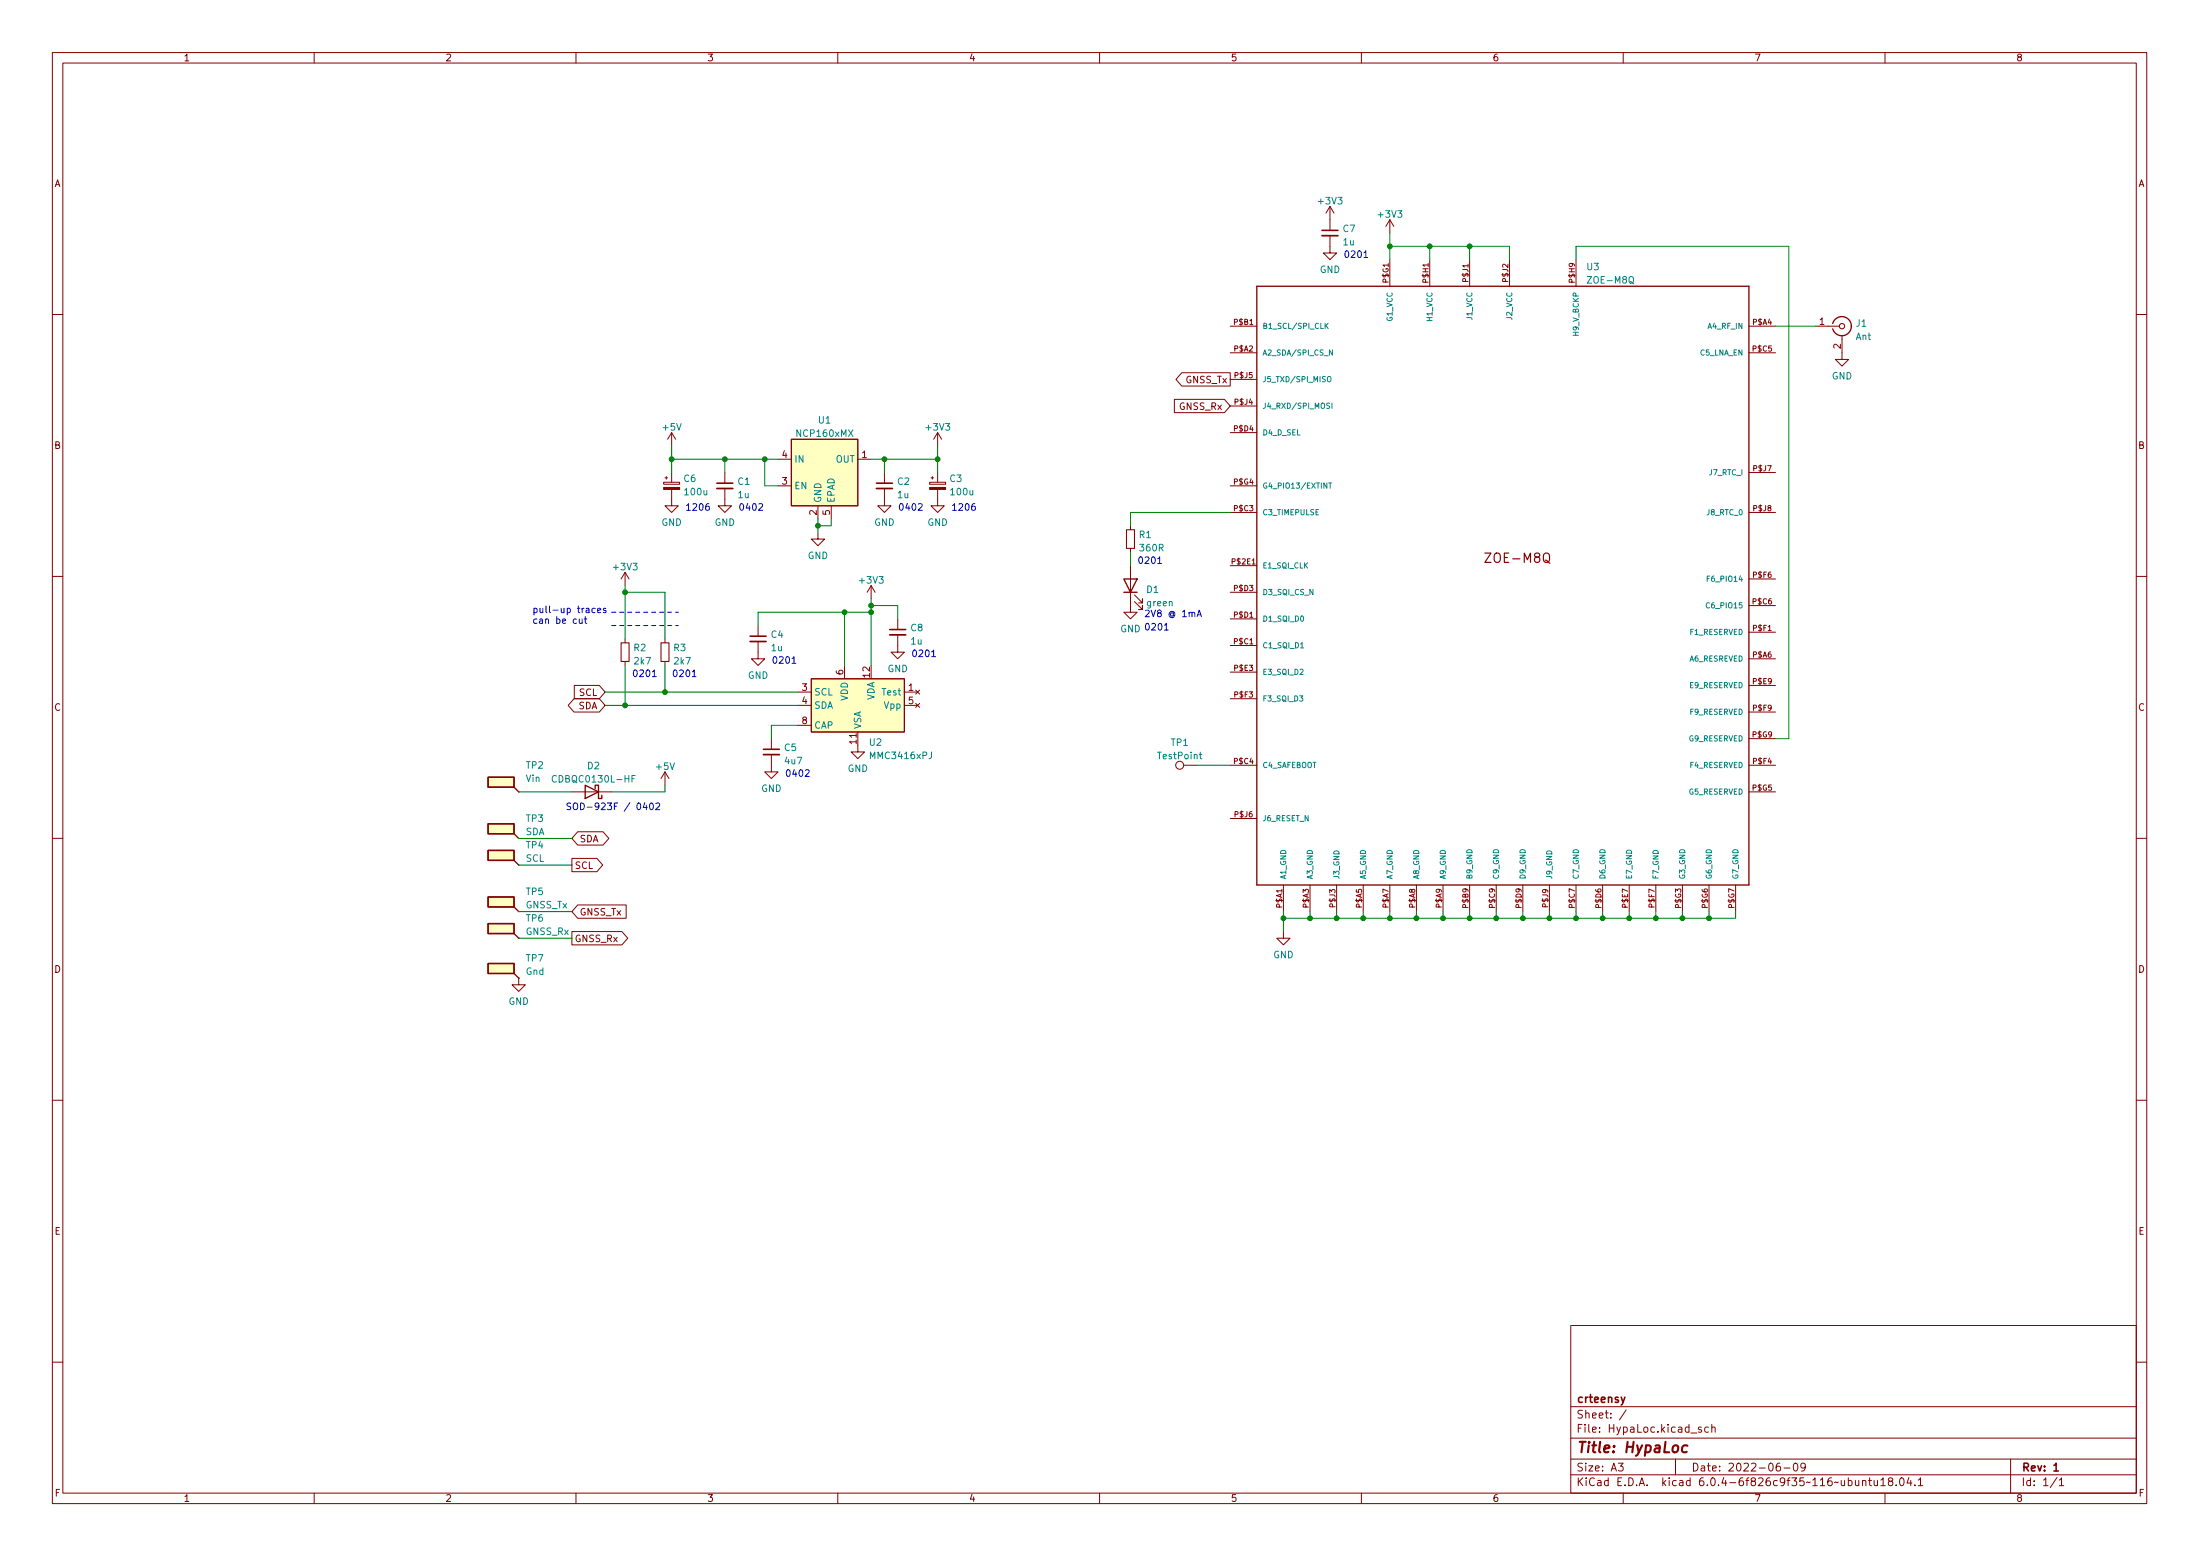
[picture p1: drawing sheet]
<svg xmlns="http://www.w3.org/2000/svg" width="420mm" height="297mm" viewBox="0 0 420 297" stroke-linecap="round" stroke-linejoin="round" font-family="sans-serif">
<g fill="none" stroke="#840000" stroke-width=".19">
<path d="M10 10h400v277h-400zM12 12h396v273h-396zM60 10v2M110 10v2M160 10v2M210 10v2M260 10v2M310 10v2M360 10v2M254 39.4v4.6M254 39.4l-.8 1.3M254 39.4l.8 1.3"/>
<path d="M254 45v3.3h1.3l-1.3 1.3-1.3-1.3h1.3M265.4 41.9v2.6M265.4 49.6v5M265.4 41.9l-.7 1.3M265.4 41.9l.8 1.3M273 49.6v5M280.7 49.6v5M288.3 49.6v5M301 49.6v5M10 60h2M224.3 76.2h9.5l1.1 1.3-1.1 1.3h-9.5zM225.7 71.2h9.2v2.5h-9.2l-1.1-1.3z"/>
<path d="M234.9 67.3h5.1M234.9 62.3h5.1M234.9 77.5h5.1M234.9 72.4h5.1M334 67.3h5.1M334 62.3h5.1M346.7 62.3h4.6M351.8 64v4.6h1.3l-1.3 1.3-1.3-1.3h1.3M408 60h2M126.7 92.1h3.1v.3h-3.1zM127 91.2h.5M127.3 91v.5"/>
<path d="M128.3 93.4v3.2h1.2l-1.2 1.2-1.3-1.2h1.3M128.3 82.6v2.5M128.3 90.2v1.9M128.3 82.6l-.8 1.3M128.3 82.6l.7 1.3M138.4 93.3v3.3h1.3l-1.3 1.2-1.2-1.2h1.2M138.4 90.2v2M148.6 92.7h2.5M148.6 87.7h2.5M151.1 83.9h12.7v12.7h-12.7zM156.2 96.6v2.5M158.7 96.6v2.5"/>
<path d="M163.8 87.7h2.6M168.9 93.3v3.3h1.3l-1.3 1.2-1.3-1.2h1.3M168.9 90.2v2M177.5 92.1h3.1v.3h-3.1zM177.8 91.2h.5M178.1 91v.5M179.1 93.4v3.2h1.2l-1.2 1.2-1.3-1.2h1.3M179.1 82.6l-.8 1.3M179.1 82.6v2.5M179.1 90.2v1.9M179.1 82.6l.7 1.3M234.9 97.8h5.1"/>
<path d="M234.9 82.6h5.1M234.9 92.7h5.1M334 97.8h5.1M334 90.2h5.1M10 110h2M119.4 109.3v2.5M119.4 109.3l-.8 1.2M119.4 109.3l.7 1.2M144.8 119.4v2M156.2 101.6v1.3h1.3l-1.3 1.3-1.3-1.3h1.3M166.4 111.8l-.8 1.3M166.4 111.8v2.5"/>
<path d="M166.4 111.8l.7 1.3M171.4 118.1v2.1M215.9 108v8.9h1.3l-1.3 1.2-1.3-1.2h1.3M215.9 100.4v.7M215.9 104.7v.7M216.7 114.8l1.5 1.6v-.8v.8h-.8M216.7 113.6l1.5 1.5v-.8v.8h-.8M234.9 108h5.1M234.9 118.1h5.1M234.9 113.1h5.1M334 115.6h5.1M334 110.5h5.1"/>
<path d="M408 110h2M109.6 133.4h4.9l1.1 1.3-1.1 1.2h-4.9l-1.1-1.2zM109.7 130.8h4.8l1.1 1.3-1.1 1.3h-4.8zM119.4 122v.7M119.4 126.3v.7M127 122v.7M127 126.3v.7M144.8 122.5v3.3h1.2l-1.2 1.2-1.3-1.2h1.3M152.4 132.1h2.5M152.4 134.7h2.5M152.4 138.5h2.5M154.9 129.6h17.8v10.1h-17.8z"/>
<path d="M161.3 127v2.6M163.8 139.7v3.8h1.3l-1.3 1.3-1.2-1.3h1.2M171.4 121.2v3.3h1.3l-1.3 1.3-1.2-1.3h1.2M172.7 132.1h2.6M172.7 134.7h2.6M174.9 131.7l.7 .8M174.9 134.3l.7 .7M175.6 131.7l-.7 .8M175.6 134.3l-.7 .7M234.9 123.2h5.1M234.9 128.3h5.1M234.9 133.4h5.1"/>
<path d="M334 125.8h5.1M334 130.8h5.1M334 120.7h5.1M334 135.9h5.1M99.1 151.2h.1M109.2 151.2h7.6M110.3 158.8h4.9l1.1 1.3-1.1 1.2h-4.9l-1.1-1.2zM127 147.4v2.5M127 147.4l-.8 1.2M127 147.4l.8 1.2M147.3 144.1v3.3h1.3l-1.3 1.2-1.3-1.2h1.3M147.3 141v2"/>
<path d="M226.1 146.1h2.5M234.9 146.1h5.1M234.9 156.2h5.1M334 146.1h5.1M334 151.2h5.1M334 141h5.1M10 160h2M99.1 160.1h.1M99.1 179.1h.1M99.1 174h.1M99.1 165.1h.1M109.2 163.9h4.8l1.1 1.2-1.1 1.3h-4.8z"/>
<path d="M109.2 177.8h9.6l1.1 1.3-1.1 1.3h-9.6zM110.3 172.8h9.3v2.5h-9.3l-1.1-1.3zM245.1 177.8v1.3h1.3l-1.3 1.3-1.3-1.3h1.3M245.1 168.9v5.1M250.2 168.9v5.1M255.3 168.9v5.1M260.3 168.9v5.1M265.4 168.9v5.1M270.5 168.9v5.1M275.6 168.9v5.1M280.7 168.9v5.1M285.7 168.9v5.1"/>
<path d="M290.8 168.9v5.1M295.9 168.9v5.1M301 168.9v5.1M306.1 168.9v5.1M311.1 168.9v5.1M316.2 168.9v5.1M321.3 168.9v5.1M326.4 168.9v5.1M331.5 168.9v5.1M408 160h2M99.1 186.7v1.3h1.2l-1.2 1.3-1.3-1.3h1.3M99.1 186.7h.1"/>
<path d="M10 210h2M408 210h2M300 253h108v32h-108zM10 260h2M300 278.5h108M300 274.5h108M300 268.5h108M309.1 279.3h.9l-.5 .6 .4 .1v.7l-.2 .1-.6-.1M310.6 269.1l-1.3 2M320 278.5v3M324.9 272.5l-.3-.1-.2 .2v.2l.5 .2v.3h-.5M326.3 272.5l-.4-.1-.3 .3 .1 .6h.6"/>
<path d="M326.9 272.6l.2-.2 .4 .1 .1 .9M326.9 271.9v1.5M339.9 279.3a.6 .6 0 0 0-.7 .7v.5l.2 .2 .4 .1 .2-.1 .1-.5-.2-.2-.4-.1-.3 .3M342.7 279.4l.2-.1a.8 .8 0 0 1 .5 .8 .8 .8 0 0 1-.5 .7 1 1 0 0 1-.2-1.4zM344.8 280l-.3 .2h-.3l-.3-.2 .2-.6 .4-.1 .2 .2a.99 .99 0 0 1-.3 1.3h-.3M384 278.5v6.5M408 260h2M60 285v2M110 285v2M160 285v2M210 285v2M260 285v2"/>
<path d="M300 281.5h108M310 285v2M340.7 280.2h1.2M355.7 282.8l.2-.2 .4 .1 .1 .9M355.7 282.6v1M356.8 282.6h.6M357.1 282.1v1.3l.3 .2M357.9 282.6l.1 .9 .4 .1 .2-.1M358.6 282.6v1M359.2 282.5l.4-.4v1.5M359.2 283.6h.9M360 285v2"/>
<path d="M360.9 282.8l-.3-.3 .1-.2 .2-.2 .5 .1 .1 .2-.1 .2-.6 .2-.2 .2 .1 .5 .2 .1h.3l.3-.3-.1-.4-.2-.1M362.1 283.5v.1M363 282.2l.1-.1a.8 .8 0 0 1 .6 .8 .8 .8 0 0 1-.6 .7 1 1 0 0 1-.1-1.4zM364.6 282l-.4 1.1h.9M364.9 282.6v1M365.7 283.5v.1M366.4 282.5l.4-.4v1.5M366.4 283.6h.8M392.9 282l-1.3 2M393.3 282.5l.4-.4v1.5M393.3 283.6h.8"/>
<circle cx="225.3" cy="146.1" r=".76"/>
</g>
<path d="M252.5 44h3M136.9 92.2h3.1M167.4 92.2h3M143.3 121.4h3M169.9 120.2h3.1M145.8 143h3M310.3 266.7l-.5 1.4-.2 .1M392.3 279.7l.4-.4v1.5M392.3 280.8h.8" fill="none" stroke="#840000" stroke-width=".3"/>
<path d="M322.3 276a.66 .66 0 0 0-1 .3l-.1 .6 .2 .2h.7" fill="none" stroke="#840000" stroke-width=".4"/>
<g fill="#840000" stroke="#840000" stroke-width=".19">
<path d="M126.7 93.1h3.1v.3h-3.1z"/>
<path d="M177.5 93.1h3.1v.3h-3.1z"/>
</g>
<path d="M252.5 45h3M136.9 93.3h3.1M167.4 93.3h3M143.3 122.5h3M169.9 121.2h3.1M145.8 144.1h3" fill="none" stroke="#840000" stroke-width=".33"/>
<g fill="#ffffc2" stroke="#ffffc2" stroke-width=".19">
<path d="M154.9 129.6h17.8v10.1h-17.8z"/>
<path d="M151.1 83.9h12.7v12.7h-12.7z"/>
<path d="M93.2 157.3h5v1.9h-5z"/>
<path d="M93.2 176.3h5v1.9h-5z"/>
<path d="M93.2 183.9h5v1.9h-5z"/>
<path d="M93.2 171.2h5v1.9h-5z"/>
<path d="M93.2 162.3h5v1.9h-5z"/>
<path d="M93.2 148.4h5v1.9h-5z"/>
</g>
<g fill="none" stroke="#840000" stroke-width=".2">
<path d="M215.1 101.1h1.6v3.6h-1.6zM118.6 122.7h1.5v3.6h-1.5zM126.2 122.7h1.6v3.6h-1.6z"/>
<circle cx="351.8" cy="62.3" r=".51"/>
</g>
<g fill="none" stroke="#840000" stroke-width=".25">
<path d="M240 54.6h94v114.3h-94zM350 61.8a1.81 1.81 0 0 1 2.8-1 1.81 1.81 0 0 1 0 2.9 1.81 1.81 0 0 1-2.8-.9M214.6 110.5h2.6l-1.3 2.6zM214.6 113.1h2.6M93.2 157.3h5v1.9h-5zM93.2 148.4h5v1.9h-5zM98.2 159.2l.9 .9M98.2 150.3l.9 .9M111.8 149.9l2.5 1.3-2.5 1.2zM113.7 150.5v-.6h.6v2.5h.6v-.6M93.2 176.3h5v1.9h-5zM93.2 171.2h5v1.9h-5z"/>
<path d="M93.2 162.3h5v1.9h-5zM98.2 178.2l.9 .9M98.2 173.1l.9 .9M98.2 164.2l.9 .9M93.2 183.9h5v1.9h-5zM98.2 185.8l.9 .9"/>
</g>
<g fill="none" stroke="#008484" stroke-width=".19">
<path d="M253.1 61.7v1M253.2 62.1l.5 .6M253.7 71.9h.2l.2 .1 .1 .5-.3 .4-.3-.2-.1-.5zM253.7 61.7l-.6 .6M253.9 77h-.5v.3l.4 .2 .1 .3-.2 .2-.3-.1M254.4 77v1M254.5 66.8v1l-.6-1v1M253.7 92.2h.6M254 92.2v1M326 110.5h.4M326.5 115.1a.45 .45 0 0 0-.7 .5 .45 .45 0 0 0 .7 .4M326.5 110h-.5v1"/>
<path d="M248.4 123.7h.6M106.2 148.2a.6 .6 0 0 0-.8 .4 .6 .6 0 0 0 .6 .7l.2-.1M120.7 148.6h.4M121.3 148h-.6v1.3M229 144h.5M229.2 143.6v1.1l.3 .2"/>
</g>
<g fill="none" stroke="#0000c2" stroke-width=".19">
<path d="M260.5 48.2l.4-.3v1.3M260.5 49.2h.7M135.4 96.1l-.4 .1a.86 .86 0 0 0 0 1.2l.4-.1 .1-.4-.3-.3h-.2l-.2 .3M144.9 96.3l.5-.2 .2 .4-.7 .9h.7M175.4 96.3l.5-.2 .2 .4-.8 .9h.8M186.2 96.1l-.4 .1a.86 .86 0 0 0 0 1.2l.4-.1 .1-.4-.3-.3h-.2l-.2 .3M110.6 118.2l.1 .7 .3 .1 .2-.1M111.2 118.2v.8M111.6 118.2h.5M111.8 117.7v1.1l.3 .2M113.7 116.2l-.4-.1-.3 .3 .2 .5h.5M114.1 116.5l.6-.1v-.2l-.4-.1-.2 .2 .1 .6h.5"/>
<path d="M115.7 116.2l-.3-.1-.2 .2 .1 .2 .4 .1v.3h-.5M221.1 106.7l.4-.4v1.3M221.1 107.6h.7M222.4 119.4l.3-.4v1.3M228.6 117.7l.4-1.2 .5 1.2M228.7 117.4h.6M124.6 128.3l.4-.4v1.3M124.6 129.2h.7M132.2 128.3l.4-.4v1.3M132.2 129.2h.7M151.3 125.7l.3-.3v1.2M151.3 126.6h.7"/>
<path d="M177.9 124.4l.4-.3v1.3M177.9 125.4h.8M222.4 120.3h.7M121.8 153.4l.1-.1a.68 .68 0 0 1 .5 .6 .68 .68 0 0 1-.5 .7l-.3-.5zM123.1 153.2l-.3 .9h.8M123.4 153.7v.9M124.2 153.4l.2-.1a.68 .68 0 0 1 .4 .6 .68 .68 0 0 1-.4 .7 .84 .84 0 0 1-.2-1.2zM125.3 153.4l.4-.1 .3 .4-.8 .9h.8M153.8 147.1l.5-.2 .2 .4-.8 .9h.8"/>
</g>
<path d="M116.8 119.4h12.7M116.8 116.9h12.7" fill="none" stroke="#0000c2" stroke-width=".19" stroke-dasharray=".8 .8"/>
<g fill="none" stroke="#008400" stroke-width=".19">
<path d="M265.4 47h22.9v2.6M265.4 44.5v5.1M273 47v2.6M280.7 47v2.6M301 49.6v-2.6h40.6v94h-2.5M339.1 62.3h7.6M128.3 87.7h20.3M128.3 85.1v5.1M138.4 87.7v2.5M146 87.7v5h2.6M156.2 99.1v2.5M158.7 99.1v1.3h-2.5"/>
<path d="M166.4 87.7h12.7M168.9 87.7v2.5M179.1 85.1v5.1M234.9 97.8h-19v2.6M119.4 113.1h7.6v8.9M119.4 111.8v10.2M161.3 116.9v10.1M166.4 116.9h-21.6v2.5M166.4 114.3v12.7M166.4 115.6h5v2.5M215.9 105.4v2.6M115.6 132.1h36.8"/>
<path d="M115.6 134.7h36.8M119.4 127v7.7M127 127v5.1M152.4 138.5h-5.1v2.5M99.1 151.2h10.1M127 149.9v1.3h-10.2M228.6 146.1h6.3M99.1 160.1h10.1M99.1 179.1h10.1M99.1 165.1h10.1M99.1 174h10.1M245.1 174v3.8"/>
<path d="M250.2 174v1.3M255.3 174v1.3M260.3 174v1.3M265.4 174v1.3M270.5 174v1.3M275.6 174v1.3M280.7 174v1.3M285.7 174v1.3M290.8 174v1.3M295.9 174v1.3M301 174v1.3M306.1 174v1.3"/>
<path d="M311.1 174v1.3M316.2 174v1.3M321.3 174v1.3M326.4 174v1.3M331.5 174v1.3h-86.4"/>
</g>
<g fill="#008400" stroke="#008400" stroke-width=".19">
<circle cx="290.8" cy="175.3" r=".46"/>
<circle cx="295.9" cy="175.3" r=".46"/>
<circle cx="265.4" cy="175.3" r=".46"/>
<circle cx="275.6" cy="175.3" r=".46"/>
<circle cx="270.5" cy="175.3" r=".46"/>
<circle cx="260.3" cy="175.3" r=".46"/>
<circle cx="255.3" cy="175.3" r=".46"/>
<circle cx="301" cy="175.3" r=".46"/>
<circle cx="306.1" cy="175.3" r=".46"/>
<circle cx="280.7" cy="175.3" r=".46"/>
<circle cx="285.7" cy="175.3" r=".46"/>
<circle cx="250.2" cy="175.3" r=".46"/>
<circle cx="245.1" cy="175.3" r=".46"/>
<circle cx="168.9" cy="87.7" r=".46"/>
<circle cx="166.4" cy="116.9" r=".46"/>
<circle cx="166.4" cy="115.6" r=".46"/>
<circle cx="179.1" cy="87.7" r=".46"/>
<circle cx="316.2" cy="175.3" r=".46"/>
<circle cx="311.1" cy="175.3" r=".46"/>
<circle cx="265.4" cy="47" r=".46"/>
<circle cx="280.7" cy="47" r=".46"/>
<circle cx="273" cy="47" r=".46"/>
<circle cx="326.4" cy="175.3" r=".46"/>
<circle cx="321.3" cy="175.3" r=".46"/>
<circle cx="128.3" cy="87.7" r=".46"/>
<circle cx="156.2" cy="100.4" r=".46"/>
<circle cx="146" cy="87.7" r=".46"/>
<circle cx="119.4" cy="113.1" r=".46"/>
<circle cx="161.3" cy="116.9" r=".46"/>
<circle cx="138.4" cy="87.7" r=".46"/>
<circle cx="119.4" cy="134.7" r=".46"/>
<circle cx="127" cy="132.1" r=".46"/>
</g>
<text font-size="2.8" fill="#840000" x="301" y="277.3">Title: HypaLoc</text>
<text font-size="2.5" fill="#840000" x="284.2" y="107.4">ZOE-M8Q</text>
<g font-size="2.1" fill="#840000">
<text x="301" y="267.8">crteensy</text>
<text x="301" y="273.5">File: HypaLoc.kicad_sch</text>
<text x="301" y="270.8">Sheet: /</text>
<text x="301" y="280.9">Size: A3</text>
<text x="323" y="280.9">Date: 2022-06-09</text>
<text x="386" y="280.9">Rev: 1</text>
<text x="301" y="283.7">KiCad E.D.A. kicad 6.0.4-6f826c9f35~116~ubuntu18.04.1</text>
<text x="386" y="283.7">Id: 1/1</text>
</g>
<g font-size="1.8" fill="#840000">
<text x="35" y="11.7">1</text>
<text x="85" y="11.7">2</text>
<text x="135" y="11.7">3</text>
<text x="185" y="11.7">4</text>
<text x="235" y="11.7">5</text>
<text x="285" y="11.7">6</text>
<text x="335" y="11.7">7</text>
<text x="385" y="11.7">8</text>
<text x="10.3" y="35.7">A</text>
<text x="408.3" y="35.7">A</text>
<text x="347.5" y="62">1</text>
<text x="351.5" y="66.6" transform="rotate(-90 351.5 66.6)">2</text>
<text x="226.4" y="73.2">GNSS_Tx</text>
<text x="225.3" y="78.2">GNSS_Rx</text>
<text x="10.3" y="85.7">B</text>
<text x="149.4" y="87.4">4</text>
<text x="164.6" y="87.4">1</text>
<text x="408.3" y="85.7">B</text>
<text x="149.4" y="92.5">3</text>
<text x="156" y="98.3" transform="rotate(-90 156 98.3)">2</text>
<text x="158.5" y="98.3" transform="rotate(-90 158.5 98.3)">5</text>
<text x="153.2" y="131.9">3</text>
<text x="161" y="128.8" transform="rotate(-90 161 128.8)">6</text>
<text x="166.1" y="129.3" transform="rotate(-90 166.1 129.3)">12</text>
<text x="173.5" y="131.9">1</text>
<text x="10.3" y="135.7">C</text>
<text x="110.4" y="135.4">SDA</text>
<text x="110.6" y="132.8">SCL</text>
<text x="153.2" y="134.4">4</text>
<text x="173.5" y="134.4">5</text>
<text x="408.3" y="135.7">C</text>
<text x="153.2" y="138.2">8</text>
<text x="163.6" y="142" transform="rotate(-90 163.6 142)">11</text>
<text x="110.6" y="160.8">SDA</text>
<text x="109.7" y="165.9">SCL</text>
<text x="109.7" y="179.8">GNSS_Rx</text>
<text x="110.6" y="174.8">GNSS_Tx</text>
<text x="10.3" y="185.7">D</text>
<text x="408.3" y="185.7">D</text>
<text x="10.4" y="235.7">E</text>
<text x="408.4" y="235.7">E</text>
<text x="10.4" y="285.7">F</text>
<text x="35" y="286.7">1</text>
<text x="85" y="286.7">2</text>
<text x="135" y="286.7">3</text>
<text x="185" y="286.7">4</text>
<text x="235" y="286.7">5</text>
<text x="285" y="286.7">6</text>
<text x="335" y="286.7">7</text>
<text x="385" y="286.7">8</text>
<text x="408.4" y="285.7">F</text>
</g>
<g font-size="1.8" fill="#008484">
<text x="251.9" y="39">+3V3</text>
<text x="263.3" y="41.5">+3V3</text>
<text x="256.5" y="44.3">C7</text>
<text x="256.6" y="46.8">1u</text>
<text x="252" y="52.1">GND</text>
<text x="303.1" y="51.6">U3</text>
<text x="303.5" y="54.1">ZOE-M8Q</text>
<text x="354.4" y="64.9">Ant</text>
<text x="354.5" y="62.4">J1</text>
<text x="349.8" y="72.4">GND</text>
<text x="126.7" y="82.2">+5V</text>
<text x="152.3" y="83.4">NCP160xMX</text>
<text x="156.3" y="80.8">U1</text>
<text x="177" y="82.2">+3V3</text>
<text x="151.6" y="88.3">IN</text>
<text x="159.6" y="88.3">OUT</text>
<text x="130.6" y="92">C6</text>
<text x="130.9" y="94.5">100u</text>
<text x="140.9" y="92.6">C1</text>
<text x="141" y="95.1">1u</text>
<text x="151.6" y="93.4">EN</text>
<text x="171.4" y="92.6">C2</text>
<text x="171.5" y="95.1">1u</text>
<text x="181.4" y="92">C3</text>
<text x="181.7" y="94.5">100u</text>
<text x="126.3" y="100.4">GND</text>
<text x="136.5" y="100.4">GND</text>
<text x="156.8" y="96" transform="rotate(-90 156.8 96)">GND</text>
<text x="159.4" y="96" transform="rotate(-90 159.4 96)">EPAD</text>
<text x="166.9" y="100.4">GND</text>
<text x="177.1" y="100.4">GND</text>
<text x="154.2" y="106.7">GND</text>
<text x="217.6" y="102.7">R1</text>
<text x="217.8" y="105.2">360R</text>
<text x="117.3" y="108.9">+3V3</text>
<text x="164.3" y="111.4">+3V3</text>
<text x="219" y="113.2">D1</text>
<text x="219.1" y="115.7">green</text>
<text x="121.1" y="124.3">R2</text>
<text x="128.7" y="124.3">R3</text>
<text x="147.3" y="121.8">C4</text>
<text x="147.3" y="124.3">1u</text>
<text x="174" y="120.5">C8</text>
<text x="174" y="123">1u</text>
<text x="121.2" y="126.8">2k7</text>
<text x="128.8" y="126.8">2k7</text>
<text x="142.8" y="129.6">GND</text>
<text x="169.5" y="128.3">GND</text>
<text x="155.4" y="132.8">SCL</text>
<text x="155.4" y="135.3">SDA</text>
<text x="161.9" y="133.8" transform="rotate(-90 161.9 133.8)">VDD</text>
<text x="167" y="133.8" transform="rotate(-90 167 133.8)">VDA</text>
<text x="168.6" y="132.8">Test</text>
<text x="168.9" y="135.3">Vpp</text>
<text x="149.8" y="143.4">C5</text>
<text x="155.4" y="139.1">CAP</text>
<text x="164.5" y="139.2" transform="rotate(-90 164.5 139.2)">VSA</text>
<text x="166.1" y="142.4">U2</text>
<text x="223.7" y="142.4">TP1</text>
<text x="100.5" y="149.3">Vin</text>
<text x="100.5" y="146.7">TP2</text>
<text x="106.1" y="149.4">CDBQC0130L-HF</text>
<text x="112.2" y="146.8">D2</text>
<text x="125.4" y="147">+5V</text>
<text x="150" y="145.9">4u7</text>
<text x="161.9" y="147.4">GND</text>
<text x="166.4" y="144.9">MMC3416xPJ</text>
<text x="221.3" y="144.9">TestPoint</text>
<text x="145.4" y="151.2">GND</text>
<text x="100.3" y="159.4">SDA</text>
<text x="100.5" y="156.9">TP3</text>
<text x="100.5" y="162">TP4</text>
<text x="100.4" y="164.5">SCL</text>
<text x="100.4" y="173.4">GNSS_Tx</text>
<text x="100.5" y="170.9">TP5</text>
<text x="100.4" y="178.5">GNSS_Rx</text>
<text x="100.5" y="175.9">TP6</text>
<text x="100.5" y="183.6">TP7</text>
<text x="243.1" y="182.9">GND</text>
<text x="97.1" y="191.8">GND</text>
<text x="100.4" y="186.1">Gnd</text>
</g>
<g font-size="1.8" fill="#0000c2">
<text x="256.5" y="49.2">0201</text>
<text x="130.8" y="97.5">1206</text>
<text x="141" y="97.5">0402</text>
<text x="171.4" y="97.5">0402</text>
<text x="181.6" y="97.5">1206</text>
<text x="217.2" y="107.6">0201</text>
<text x="101.6" y="117">pull-up traces</text>
<text x="101.6" y="119.1">can be cut</text>
<text x="218.4" y="117.8">2V8 @ 1mA</text>
<text x="174" y="125.4">0201</text>
<text x="213.9" y="120.7">GND 0201</text>
<text x="120.6" y="129.2">0201</text>
<text x="128.3" y="129.2">0201</text>
<text x="147.3" y="126.7">0201</text>
<text x="149.9" y="148.3">0402</text>
<text x="107.9" y="154.6">SOD-923F / 0402</text>
</g>
<g font-size="1.4" fill="#840000">
<text x="265.2" y="53.9" transform="rotate(-90 265.2 53.9)">P$G1</text>
<text x="272.8" y="53.9" transform="rotate(-90 272.8 53.9)">P$H1</text>
<text x="280.4" y="53.8" transform="rotate(-90 280.4 53.8)">P$J1</text>
<text x="288" y="53.8" transform="rotate(-90 288 53.8)">P$J2</text>
<text x="300.7" y="53.9" transform="rotate(-90 300.7 53.9)">P$H9</text>
<text x="235.7" y="62">P$B1</text>
<text x="334.8" y="62">P$A4</text>
<text x="235.7" y="67.1">P$A2</text>
<text x="334.8" y="67.1">P$C5</text>
<text x="235.8" y="77.3">P$J4</text>
<text x="235.8" y="72.2">P$J5</text>
<text x="235.7" y="82.3">P$D4</text>
<text x="334.9" y="90">P$J7</text>
<text x="235.7" y="92.5">P$G4</text>
<text x="235.7" y="97.6">P$C3</text>
<text x="334.9" y="97.6">P$J8</text>
<text x="235.4" y="107.7">P$2E1</text>
<text x="235.7" y="112.8">P$D3</text>
<text x="334.9" y="110.3">P$F6</text>
<text x="235.7" y="117.9">P$D1</text>
<text x="334.8" y="115.4">P$C6</text>
<text x="235.7" y="123">P$C1</text>
<text x="334.8" y="125.5">P$A6</text>
<text x="334.9" y="120.4">P$F1</text>
<text x="235.8" y="128.1">P$E3</text>
<text x="334.8" y="130.6">P$E9</text>
<text x="235.8" y="133.1">P$F3</text>
<text x="334.9" y="135.7">P$F9</text>
<text x="334.7" y="140.8">P$G9</text>
<text x="235.7" y="145.8">P$C4</text>
<text x="334.9" y="145.8">P$F4</text>
<text x="235.8" y="156">P$J6</text>
<text x="334.7" y="150.9">P$G5</text>
<text x="244.9" y="173.3" transform="rotate(-90 244.9 173.3)">P$A1</text>
<text x="249.9" y="173.3" transform="rotate(-90 249.9 173.3)">P$A3</text>
<text x="255" y="173.1" transform="rotate(-90 255 173.1)">P$J3</text>
<text x="260.1" y="173.3" transform="rotate(-90 260.1 173.3)">P$A5</text>
<text x="265.2" y="173.3" transform="rotate(-90 265.2 173.3)">P$A7</text>
<text x="270.3" y="173.3" transform="rotate(-90 270.3 173.3)">P$A8</text>
<text x="275.3" y="173.3" transform="rotate(-90 275.3 173.3)">P$A9</text>
<text x="280.4" y="173.3" transform="rotate(-90 280.4 173.3)">P$B9</text>
<text x="285.5" y="173.3" transform="rotate(-90 285.5 173.3)">P$C9</text>
<text x="290.6" y="173.3" transform="rotate(-90 290.6 173.3)">P$D9</text>
<text x="295.7" y="173.1" transform="rotate(-90 295.7 173.1)">P$J9</text>
<text x="300.7" y="173.3" transform="rotate(-90 300.7 173.3)">P$C7</text>
<text x="305.8" y="173.3" transform="rotate(-90 305.8 173.3)">P$D6</text>
<text x="310.9" y="173.2" transform="rotate(-90 310.9 173.2)">P$E7</text>
<text x="316" y="173.2" transform="rotate(-90 316 173.2)">P$F7</text>
<text x="321.1" y="173.3" transform="rotate(-90 321.1 173.3)">P$G3</text>
<text x="326.1" y="173.3" transform="rotate(-90 326.1 173.3)">P$G6</text>
<text x="331.2" y="173.3" transform="rotate(-90 331.2 173.3)">P$G7</text>
</g>
<g font-size="1.4" fill="#008484">
<text x="241" y="62.8">B1_SCL/SPI_CLK</text>
<text x="265.9" y="61.3" transform="rotate(-90 265.9 61.3)">G1_VCC</text>
<text x="273.6" y="61.2" transform="rotate(-90 273.6 61.2)">H1_VCC</text>
<text x="281.2" y="61" transform="rotate(-90 281.2 61)">J1_VCC</text>
<text x="288.8" y="61" transform="rotate(-90 288.8 61)">J2_VCC</text>
<text x="301.5" y="64" transform="rotate(-90 301.5 64)">H9_V_BCKP</text>
<text x="326.3" y="62.8">A4_RF_IN</text>
<text x="241" y="67.9">A2_SDA/SPI_CS_N</text>
<text x="324.7" y="67.9">C5_LNA_EN</text>
<text x="241" y="72.9">J5_TXD/SPI_MISO</text>
<text x="241" y="83.1">D4_D_SEL</text>
<text x="241" y="78">J4_RXD/SPI_MOSI</text>
<text x="241" y="93.3">G4_PIO13/EXTINT</text>
<text x="326.5" y="90.7">J7_RTC_I</text>
<text x="241" y="98.3">C3_TIMEPULSE</text>
<text x="326.2" y="98.3">J8_RTC_0</text>
<text x="241" y="108.5">E1_SQI_CLK</text>
<text x="241" y="113.6">D3_SQI_CS_N</text>
<text x="326.5" y="111">F6_PIO14</text>
<text x="241" y="118.7">D1_SQI_D0</text>
<text x="326.4" y="116.1">C6_PIO15</text>
<text x="241" y="123.7">C1_SQI_D1</text>
<text x="322.8" y="121.2">F1_RESERVED</text>
<text x="241" y="128.8">E3_SQI_D2</text>
<text x="322.6" y="126.3">A6_RESREVED</text>
<text x="322.7" y="131.4">E9_RESERVED</text>
<text x="241" y="133.9">F3_SQI_D3</text>
<text x="322.8" y="136.4">F9_RESERVED</text>
<text x="322.5" y="141.5">G9_RESERVED</text>
<text x="241" y="146.6">C4_SAFEBOOT</text>
<text x="322.8" y="146.6">F4_RESERVED</text>
<text x="322.5" y="151.7">G5_RESERVED</text>
<text x="241" y="156.8">J6_RESET_N</text>
<text x="245.6" y="167.9" transform="rotate(-90 245.6 167.9)">A1_GND</text>
<text x="250.7" y="167.9" transform="rotate(-90 250.7 167.9)">A3_GND</text>
<text x="255.8" y="167.9" transform="rotate(-90 255.8 167.9)">J3_GND</text>
<text x="260.9" y="167.9" transform="rotate(-90 260.9 167.9)">A5_GND</text>
<text x="265.9" y="167.9" transform="rotate(-90 265.9 167.9)">A7_GND</text>
<text x="271" y="167.9" transform="rotate(-90 271 167.9)">A8_GND</text>
<text x="276.1" y="167.9" transform="rotate(-90 276.1 167.9)">A9_GND</text>
<text x="281.2" y="167.9" transform="rotate(-90 281.2 167.9)">B9_GND</text>
<text x="286.3" y="167.9" transform="rotate(-90 286.3 167.9)">C9_GND</text>
<text x="291.3" y="167.9" transform="rotate(-90 291.3 167.9)">D9_GND</text>
<text x="296.4" y="167.9" transform="rotate(-90 296.4 167.9)">J9_GND</text>
<text x="301.5" y="167.9" transform="rotate(-90 301.5 167.9)">C7_GND</text>
<text x="306.6" y="167.9" transform="rotate(-90 306.6 167.9)">D6_GND</text>
<text x="311.7" y="167.9" transform="rotate(-90 311.7 167.9)">E7_GND</text>
<text x="316.7" y="167.9" transform="rotate(-90 316.7 167.9)">F7_GND</text>
<text x="321.8" y="167.9" transform="rotate(-90 321.8 167.9)">G3_GND</text>
<text x="326.9" y="167.9" transform="rotate(-90 326.9 167.9)">G6_GND</text>
<text x="332" y="167.9" transform="rotate(-90 332 167.9)">G7_GND</text>
</g>
</svg>
